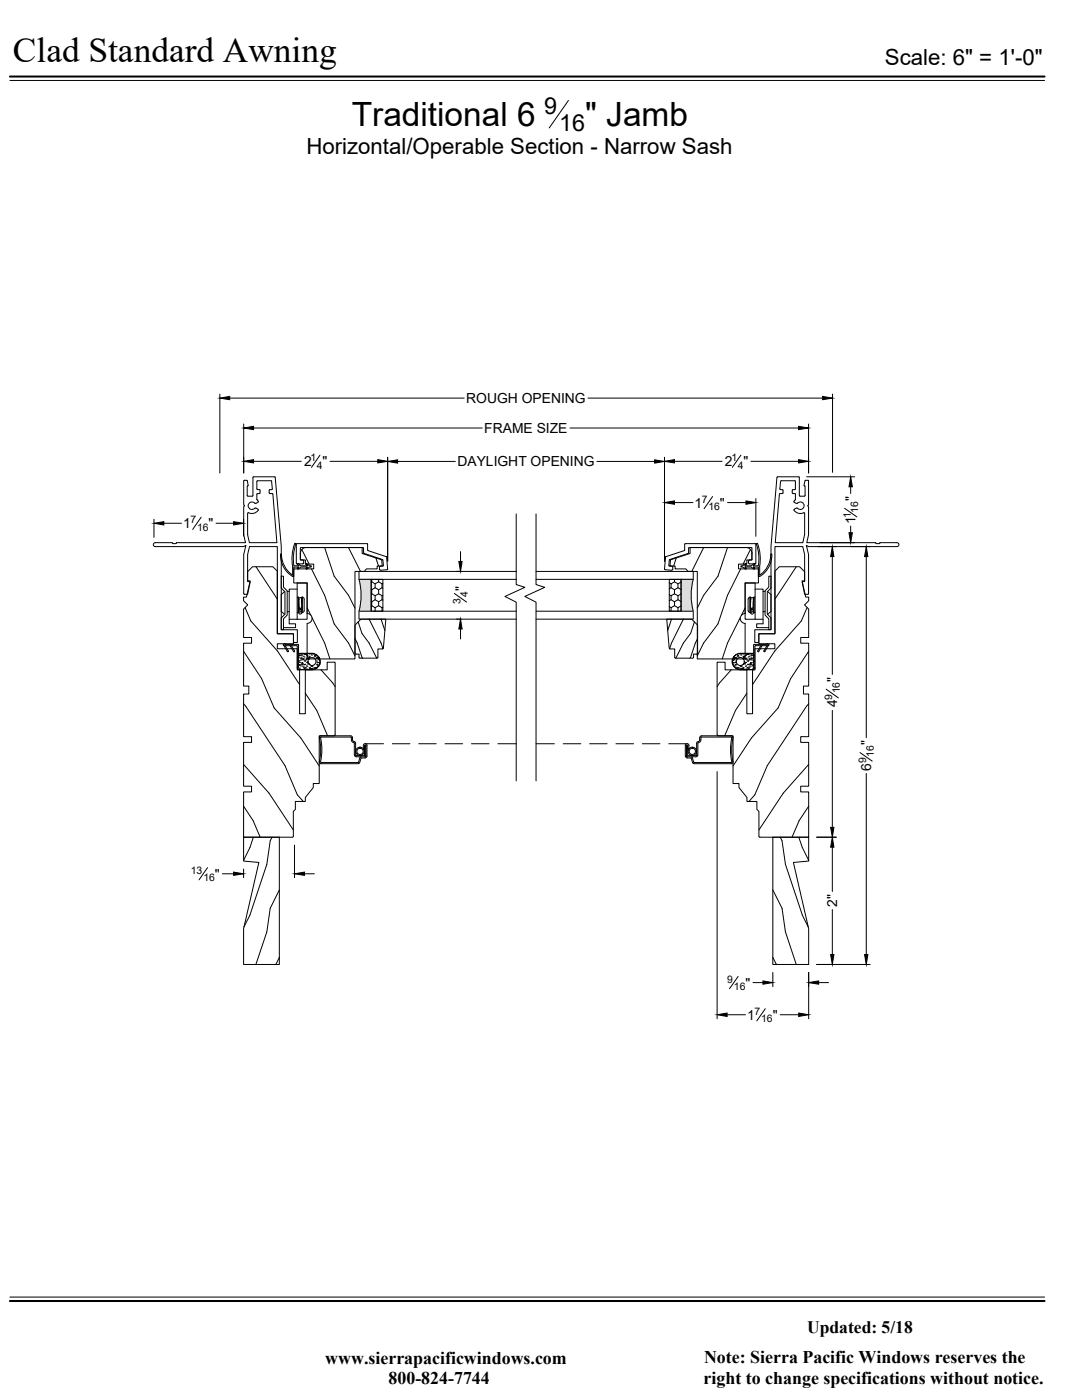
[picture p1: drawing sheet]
<svg xmlns="http://www.w3.org/2000/svg" width="216mm" height="279mm" viewBox="0 0 216 279" stroke-linecap="round" stroke-linejoin="round" font-family="sans-serif">
<!-- layer: DIM -->
<g fill="none" stroke="#000" stroke-width=".2">
<path d="M2 16.1h206.4M113.4 20.1l-3.8 5.4M43.9 78.6v15.8M45.8 79.5h46.8M117.3 79.5h46.8M166.1 78.6v15.7M48.6 84.6v9.8M50.6 85.4h45.6M50.6 92.1h9.5M63.8 90.8l-1.6 2.5M65.9 92.1h9.5M77.4 91.3v20.7"/>
<path d="M79.3 92.1h11.6M113.7 85.4h45.6M119.1 92.1h11.5M132.6 91.3v20.7M134.6 92.1h9.5M142.2 99.1l-1.7 2.4M147.8 90.8l-1.7 2.5M149.8 92.1h9.5M150.8 99.5v7.5M161 95.2h9.5M161.3 84.6v9.8M169.7 97.1v1.4"/>
<path d="M30.7 103.6v3.6M32.7 104.4h3.5M40.1 103.2l-1.7 2.5M43.1 104.4h3.5M48.6 103.6v3.4M90.7 118.4l2.4 1.8M91.1 114h.9M91.9 110.1v1.9M134.6 100.3h3.7M145.2 100.3h3.7M163.1 109.1h3.8M163.6 108.3h6.9"/>
<path d="M166.1 111.1v23.5M168.5 101.4l2.5 1.8M169.7 109.1h3.9M169.7 105v1.3M172.9 111.1v36.1M91.1 123.6h.9M91.9 125.5v2M164.9 137.6l2.4 1.7M143.1 154v49.3M166.1 141.8v23.3M171.6 150.2l2.4 1.7M172.9 154.3v36.2"/>
<path d="M41.4 173.2l-1.7 2.4M44.4 174.4h2.2M48.6 173.4v1.8M58.8 168.7v6.5M60.8 174.4h1.9M162.9 167.1h4M166.1 169.1v8.8M147.3 194.9l-1.7 2.4M150.2 196.1h2M154.2 194.1v2.8M161.4 194.1v9.2M162.9 192.5h10.7"/>
<path d="M163.4 196.1h1.9M166.1 181.5v9M145.1 202.5h3.7M152.7 201.3l-1.7 2.4M155.7 202.5h3.7M2 258.9h206.4"/>
</g>
<g fill="#000" stroke="#000" stroke-width=".2">
<path d="M43.9 79.5l1.9-.4v.7zM164.1 79.1l2 .4-2 .3zM48.6 85.4l2-.3v.6zM48.6 92.1l2-.4v.7zM75.4 91.7l2 .4-2 .3zM77.4 92.1l1.9-.3v.6zM130.6 91.8l2 .3-2 .3zM132.6 92.1l2-.4v.7zM132.6 100.3l2-.3v.6zM148.9 100l1.9 .3-1.9 .3zM159.3 85.1l2 .3-2 .3zM159.3 91.7l2 .4-2 .3z"/>
<path d="M169.7 95.2l.4 1.9h-.7zM30.7 104.4l2-.3v.7zM46.6 104.1l2 .3-2 .4zM91.6 112h.6l-.3 2zM166.1 109.1l.3 2h-.7zM169.4 106.3h.7l-.4 2zM172.9 109.1l.3 2h-.7zM91.9 123.6l.3 1.9h-.6zM46.6 174l2 .4-2 .3zM58.8 174.4l2-.4v.7zM165.7 165.1h.7l-.3 2zM166.1 167.1l.3 2h-.7z"/>
<path d="M152.2 195.8l2 .3-2 .3zM161.4 196.1l2-.3v.6zM165.7 190.5h.7l-.3 2zM172.5 190.5h.7l-.3 2zM143.1 202.5l2-.3v.7zM159.4 202.2l2 .3-2 .4z"/>
</g>
<!-- layer: PRODUCTS -->
<g fill="none" stroke="#000" stroke-width=".2">
<path d="M48.8 95.9l.5 .1M48.8 95.9l-.2 .1v4.7l.2 .2-.2 .2v5.6M49.3 98.9l.2 .1M49.3 96l.2 .9M49.5 96.8l-.2 .2v1.9M50.5 98.9l-1 .1M50.5 98.9v-3.7h4.4l1.2 13.8v16.7h3.2v2.5h-.7v-1.7h-3.3v-17.4h-5.5l-.4 1.6v5.4h.4l.1 .1-.5 2.3M51.3 96.1v1.5M51.3 98.6v1.1M51.3 97.6l.1 .1M51.3 99.7v.1M51.3 99.8l.2 .3-.4 .4a.86 .86 0 0 0-1.1-.2 .86 .86 0 0 0-.4 .9 .75 .75 0 0 0 1.2 .2"/>
<path d="M51.4 97.7l.5 .1v.6l-.1 .1M51.8 98.5l-.5 .1M53.8 98.5h.5l.1 .1 .9 9.7h-5.5l-.4-1.6M54.2 96.1l.1 1.5-.1 .1M54.2 96l-.1-.1h-2.7l-.1 .2M54.2 97.7l-.5 .1 .1 .7M155.2 95.2h4.3v3.7M155.2 95.2l-.2 .1-1.2 13.7v16.7h-3.2v2.5h.8v-1.7h3.2v-17.4h5.6l.4 1.6v5.4h-.4M155.6 97.6l.1 .1M155.7 97.7h.4M155.8 96.1l-.2 1.5M155.8 96l.1-.1 2.8 .1v1.6l-.1 .1"/>
<path d="M156.1 98.5l-.6 .1-.8 9.7h5.5l.3-1.6M156.1 97.7l.1 .1-.1 .7M158.2 98.5l.5 .1v1.1l-.3 .4 .5 .4M158.2 97.7h.4M158.2 97.7l-.1 .7 .1 .1M159.5 98.9l1 .1 .1-.1M160.5 96.8l.1 .2v1.9M160.6 96l-.2 .9M160.7 95.9l.6 .1v4.7l-.2 .2 .2 .2v5.6M160.8 95.9l-.2 .1M34.5 108.5h.6M34.5 108.5l-.1-.2h-3.4a.39 .39 0 0 0-.4 .4 .39 .39 0 0 0 .4 .4h17.6l.5-.3-.5 1.9v7.8l.2 .1"/>
<path d="M48.6 106.7l.4 1.6h-13.8l-.1 .2M48.6 106.7h.1M48.8 118.6h.5M49.4 102.4v4.3M49.4 118.5l-.1 .1M49.4 106.7h.1M50.9 101.4h.2l.4 .2M51.1 113.1l4.2 6.5M51.5 101.7a1.46 1.46 0 0 1-2 .6l-.1 .1M56.1 115h.5v2.2l.7 .7v4.9l-.7 .7v2.2h-.5v-2.4l.8-.7v-4.5l-.8-.7zM56.8 118l-.7 .7v3.3l.7 .6M57.3 118h.4"/>
<path d="M58.4 114.8a5.4 5.4 0 0 1-2.3-4.2h-.1a4.8 4.8 0 0 0 2.4 4.5M58.6 112.9h1.1l-.4-.3 .2-.2 .5 .5h1.3l-.3-.3 .2-.2 .5 .5h.4v.3h-.4l-.5 .4-.2-.2 .3-.2h-1.3l-.5 .4-.2-.2 .4-.2h-1.1v1.9h-.2M58.6 112.9a10.1 10.1 0 0 1 .4-4.4l-.1-.1a8.2 8.2 0 0 0-.5 4.6v1.8M59.1 108.6v3.8M59.1 108.6l.2-.1h13.9l.1 .1v1.2M59.3 117.6h-1.6v6.9h1.3v.8h-2.4M59.3 119.2h.2v3.1h-.2M59.3 116.3h2v7.3h-2zM59.5 119.2l.1 .1M59.6 119.5l.1 .2M59.6 119.3v2.9M59.6 119.5v.2"/>
<path d="M59.7 119.3a.37 .37 0 0 1 .5 .1 .37 .37 0 0 1 0 .5v1.4l-.4 .1zM59.9 109.4v2.2M60 109.4l.1-.1h12.3l.1 .1v.9M60 111.6l.5 .2v.7h-1.2l-.2-.1M60.2 109.7l1.5 2.9M60.2 119.5v.2M60.3 119.2v3.1M60.3 119.2h.1M60.3 119.2l-.1 1.1M60.3 119.2l.4 .4v2.3l-.4 .4M61.1 109.3a1.2 1.2 0 0 0-1.2 1.2v1.3h1v.8h1.7v.9h-4v2.8h2.7v6.1a.99 .99 0 0 1 1 1 .99 .99 0 0 1-1 1v6.7l.2 .3 9.3 .1v-17.5h2v-.2l.3-.3h2.2v-.5h1l-.1-1.3-3.9-1.2v-1.2h-11.2M62.2 113.5l2.6 5.3 1.9 5.7 2.8 3.8 1.3 2.6"/>
<path d="M64.8 109.3l1.9 5.7 2.8 3.8 1.3 2.6M69.5 109.3l2.4 4.7M71.6 115.6h2.5v6.4h-2.5a12.1 12.1 0 0 0 0-6.4zM72.6 110.3l3.7 1.4 .2 1.1-.1 .2M73.4 109.8l.1 .1M73.4 109.9l3.7 1.2 .3 2.5M74.1 115.6h2.3v6.4h-2.3zM74.1 117.6l.1 .1M74.2 115.6v.5M74.2 117.7v.8M74.2 116.1l-.1 .1M74.2 118.5h-.1"/>
<path d="M74.2 116.1l.7 .4M74.2 118.5l.7 .4M74.9 116.5v.8M74.9 118.9v.8M74.9 117.3l-.7 .4M74.9 119.7l-.7 .4M74.9 117.3l.7 .4M74.9 119.7l.7 .4M75 111.4l.5 1.6M75.6 115.6v.5M75.6 117.7v.8M75.6 116.1l-.7 .4"/>
<path d="M75.6 118.5l-.7 .4M75.6 116.1l.6 .4M75.6 118.5l.6 .4M75.7 113.2v.5l.2 .1 1.3-.1 .1-.1M75.9 113l-.2 .2M76.2 116.5v.8M76.2 118.9v.8M76.2 117.3l-.6 .4M76.2 119.7l-.6 .4M76.2 117.3l.2 .1M76.2 119.7l.2 .1M76.4 113h-.5"/>
<path d="M76.4 116.4l-.2 .1M76.4 118.8l-.2 .1M103 114h-31.4v1.6h31.4M103 102.6v14.1l1.7 .5-3.9 1.8 2.2 1.2v35.6M107 114h31.3v1.6h-31.3M107 102.6v14.1l1.7 .5-4 1.8 2.3 1.2v35.6M133.5 115.6h2.4v6.4h-2.4zM133.5 111.8v1l.1 .2M133.5 116.3l.4 .2M133.5 118.7l.4 .2M133.6 113h.5l.1 .2M133.9 116.5v.8"/>
<path d="M133.9 118.9v.8M133.9 117.3l-.4 .2M133.9 119.7l-.4 .2M133.9 117.3l.7 .4M133.9 119.7l.7 .4M134.2 113.2v.5l-.2 .1-1.3-.1-.1-.1M134.6 115.6v.5M134.6 117.7v.8M134.6 116.1l-.7 .4M134.6 118.5l-.7 .4M134.6 116.1l.7 .4M134.6 118.5l.7 .4"/>
<path d="M134.9 111.4l-.5 1.6M135.3 116.5v.8M135.3 118.9v.8M135.3 117.3l-.7 .4M135.3 119.7l-.7 .4M135.3 117.3l.6 .4M135.3 119.7l.6 .3M135.9 115.6h2.4a12.1 12.1 0 0 0 0 6.4h-2.4zM135.9 116.2l-.6 .3M135.9 118.5l-.6 .4M136.5 109.9l-3.7 1.2-.2 2.5M136.5 109.9l.2-1.4h14l.1 .1v3.8l-.1 .1h-1.1"/>
<path d="M137.4 109.4l-.1 1-3.7 1.4M137.4 109.4l.1-.1h12.4l.1 .1v2.2M140.4 109.3l-2.4 4.7M145.2 109.3l-1.9 5.7-2.9 3.8-1.3 2.6M147.8 113.5l-2.6 5.3-1.9 5.7-2.9 3.8-1.3 2.6M148.7 116.3h2v7.3h-2zM148.9 109.3h-11.2v1.2l-3.9 1.2-.1 1.3h1v.5h2.1l.3 .3v.2h2v17.5h9.2M148.9 109.3a1.2 1.2 0 0 1 1.2 1.2l-.1 1.3h-1v.8h-1.6v.9h3.9v2.8h-2.6v6.1a.98 .98 0 0 0-1 1 .98 .98 0 0 0 1 1v6.7l-.1 .2-.3 .2M149.3 119.6v2.3M149.4 112v.3M149.4 112.3l.2 .2M149.6 111.8l-.2 .2"/>
<path d="M149.7 119.2v3.1M149.7 119.2h.1M149.7 119.2l-.4 .4M149.7 119.2l.1 .1M149.7 109.7l-1.4 2.9M149.8 119.3v1M149.8 119.5v.2M149.9 119.3a.35 .35 0 0 1 .4 .1 .35 .35 0 0 1 0 .5l-.1 1.4-.4 .1zM150 111.6l-.4 .2M150.3 119.5v.2M150.4 119.5l-.1 .2M150.5 119.2v3.1"/>
<path d="M150.5 119.2h.2M150.7 117.6h1.6v6.9h-1.3v.8h2.4M151.3 112.9a10.1 10.1 0 0 0-.3-4.4l.1-.1a8.3 8.3 0 0 1 .5 4.6v1.8a5.4 5.4 0 0 0 2.3-4.2 4.7 4.7 0 0 1-2.3 4.5h-.3v-1.9h-1l.3 .2-.1 .2-.6-.4h-1.3l.3 .2-.1 .2-.6-.4h-.4v-.3h.4l.6-.5 .1 .2-.3 .3h1.3l.6-.5 .1 .2-.3 .3h1M152.3 118h.4M153.1 118l.7 .7v3.3l-.7 .6M153.4 115h.4v2.4l-.7 .7v4.5l.7 .7v2.4h-.4v-2.2l-.7-.7v-4.9l.7-.7zM158.5 101.7h-.1a1.47 1.47 0 0 0 2.1 .6l.1 .1M158.9 113.1l-4.3 6.5M158.9 101.4l-.4 .2M158.9 100.4l.1 .1a.76 .76 0 0 1 1.1-.2 .76 .76 0 0 1 .1 1.1 .76 .76 0 0 1-1.1 0M158.9 101.4h.2M160.2 116.1l-.1 .1 .4 2.3"/>
<path d="M160.5 118.5l.2 .1M160.6 106.7h.1M160.6 102.4v4.3M160.6 118.6h.6M161.3 106.7h.1M161.3 106.7l-.3 1.6h13.7l.2 .2M174.9 108.5h.5M175.4 108.5l.2-.2h3.4a.39 .39 0 0 1 .4 .4 .39 .39 0 0 1-.4 .4h-17.7l-.4-.3 .4 1.9v7.8l-.1 .1M48.6 130l3.6 5.4 2.5 5.9 5.3 6 3.7 5.6M48.9 121.3l1.1 2.6 5.4 6 4.4 6.7M56.5 128.7l.2 .1M56.6 128.9h2.6l.1 .1"/>
<path d="M56.6 128.9l.7 1.1M56.9 128.9l.6 1M57.3 122.1h.4M57.3 130h.2M57.5 130.1h.1M57.5 129.9v.1M57.7 123.6h1.6M57.9 128.9l.8 1.2M58.2 128.9l.6 1-.1 .1M58.7 130.1h.1M59.3 129v4.3l.4 .4M59.6 130.4h2.6a1.64 1.64 0 0 1 1.7 1.6 1.64 1.64 0 0 1-1.7 1.7l-2.2-.1"/>
<path d="M59.6 130.4h2.6a1.58 1.58 0 0 1 1.6 1.6 1.58 1.58 0 0 1-1.6 1.6M59.6 128.7v4.5l.4 .4M59.6 128.7l-.2-.1h-2.5v-.2l-.4 .3M59.6 122.2l-.1 .1M59.6 132.8h.1M59.6 131.9h.1M59.6 130.8h.1M59.6 121.8v.5M59.7 131.1h.1M59.7 130.8h.1M59.7 131.9h.1M59.7 133.7h2.5"/>
<path d="M59.7 132.6h.1M59.7 130.5h.1M59.7 133.3h.1M59.8 132.2h.1M59.8 121.4v.3h.2M59.8 121.7l-.2 .2M59.8 132.7h.1M59.9 131.4h.1M59.9 132.9h.1M59.9 130.7h.1M60 131.7h.1M60 121.4v.3"/>
<path d="M60 121.7l.2 .2M60 131.5h.1M60.1 132.5h.1M60.1 131.2h.1M60.1 130.7h.1M60.1 121.8v.5M60.2 132.6h.1M60.2 130.7h.1M60.2 132.3h.1M60.2 131.5h.1M60.2 121.4l.1 .9M60.2 132.2h.1"/>
<path d="M60.2 132.9h.1M60.3 131.7h.1M60.3 122.3h.1M60.3 132.6h.1M60.3 132.4h.1M60.5 131.5h.1M60.5 131.6h.1M60.5 133.3h.1M60.5 131h.1M60.5 132.9h.1M60.6 132.6h.1M60.6 130.6h.1"/>
<path d="M60.6 133.4h.1M60.7 131.1h.1M60.7 131.9h.1M60.7 133.6h.1M60.7 132.6h.1M60.7 133.3h.1M60.8 131.9h.1M60.8 132.6h.1M60.9 133.2h.1M60.9 130.5h.1M60.9 131.9h.1M60.9 138.4l2.3 3.4 2.2 5"/>
<path d="M60.9 133.3h.1M61 130.6h.1M61 133.6h.1M61 131.6h.1M61.1 131.4h.1M61.1 132.9h.1M61.2 130.8h.1M61.2 130.6h.1M61.2 131.5h.1M61.2 132.2h.1M61.2 133.5h.1M61.2 133h.1"/>
<path d="M61.3 130.8h.1M61.3 121.3l.7 1.5M61.3 130.8l.3 .7M61.3 131.5h.1M61.3 132.2h.1M61.3 132.5h.1M61.4 132.3h.1M61.5 131.5h.1M61.5 132.4h.1M61.6 131.1h.1M61.7 133.3h.1M61.7 131h.1"/>
<path d="M61.7 131.2h.1M61.7 131.1h.1M61.7 130.5h.1M61.7 132.6h.1M61.7 133.4h.1M61.8 133.3h.1M61.8 133.4h.1M62 130.5h.1M62 133.4h.1M62 132.9h.1M62.1 130.5h.1M62.1 133h.1"/>
<path d="M62.2 130.7h.1M62.2 132.9h.1M62.2 133.4h.1M62.3 123.3l2.5 5 1 3.2M62.3 132.9h.1M62.4 130.5h.1M62.5 133.3h.1M62.7 131.1h.1M62.7 133.3h.1M62.7 130.8h.1M62.8 130.9h.1M62.9 131h.1"/>
<path d="M62.9 133.3h.1M63 133.4h.1M63 133.3h.1M63.1 131.3h.1M63.2 131.9h.1M63.2 132.6h.1M63.2 131.2h.1M63.2 131.4h.1M63.2 132.2h.1M63.3 132.9h.1M63.4 131.3h.1M63.4 132.2h.1"/>
<path d="M63.4 131.4h.1M63.5 132.9h.1M63.5 131.5h.1M63.6 131.2h.1M63.6 131.5h.1M63.6 131.6h.1M63.7 131.8h.1M63.7 132.6h.1M63.7 132.2h.1M63.7 132.3h.1M64.1 133.7l2.3 2.6 .5 .7M70.8 127.4l1.6 4"/>
<path d="M71.5 124.1l.7 2.3 1.4 1.9 1.6 3.1h-3.4l-.2-.2v-.7h-.7l-.1-5.8 1.2-1.1h5l-.5 5.7M73.6 123.6l2.4 4.7 .4 1.2M74.1 120l.1 .1M74.2 120.1v.8M74.2 120.9h-.1M74.2 120.9l.7 .4M74.9 121.3v.7M75.6 120.1v.8M75.6 120.9l-.7 .4M75.6 120.9l.6 .4M76 123.6l.8 2.2M76.2 121.3v.7"/>
<path d="M76.3 129.5h-.9v1.7l-.2 .2M76.4 121.2l-.2 .1M76.5 129.3l-.2 .2M103 122h-31.4v1.6h31.4M107 122h31.3v1.6h-31.3M133.5 129.3l-.5-5.7h5l1.2 1.1v5.6l-.2 .2h-.6v.7l-.2 .2h-3.4M133.5 121.1l.4 .2M133.5 129.3l.2 .2h.9v1.7l.2 .2M133.9 121.3v.7M134 123.6l-.8 2.2M134.6 120.1v.8M134.6 120.9l-.7 .4"/>
<path d="M134.6 120.9l.7 .4M135.3 121.3v.7M135.9 120.9l-.6 .4M136.4 123.6l-2.4 4.7-.4 1.2M138.6 124.1l-.8 2.3-1.4 1.9-1.5 3.1M139.2 127.4l-1.5 4M145.9 133.7l-2.3 2.6-.5 .7M146.2 132.3h.1M146.2 132.6h.1M146.2 132.2h.1M146.3 131.8h.1M146.4 131.5h.1"/>
<path d="M146.4 131.6h.1M146.4 131.2h.1M146.5 132.9h.1M146.5 131.4h.1M146.5 132.2h.1M146.6 131.3h.1M146.7 132.9h.1M146.7 132.6h.1M146.7 132.2h.1M146.8 131.4h.1M146.8 131.2h.1M146.8 131.9h.1"/>
<path d="M146.8 132.6h.1M146.9 133.3h.1M146.9 131.3h.1M146.9 133.4h.1M147.1 133.3h.1M147.1 131h.1M147.1 130.9h.1M147.2 130.8h.1M147.2 133.3h.1M147.3 131.1h.1M147.5 133.3h.1M147.5 130.5h.1"/>
<path d="M147.7 132.9h.1M147.7 133.7h2.5M147.7 123.3l-2.5 5-1.1 3.2M147.8 133.4h.1M147.8 130.7h.1M147.9 130.5h.1M147.9 133h.1M147.9 133.4h.1M147.9 132.9h.1M148 130.5h.1M148.1 133.4h.1M148.2 133.3h.1"/>
<path d="M148.3 131.1h.1M148.3 133.4h.1M148.3 132.6h.1M148.3 130.5h.1M148.3 133.3h.1M148.3 131h.1M148.3 131.2h.1M148.4 132.4h.1M148.4 131.5h.1M148.6 132.5h.1M148.6 132.3h.1M148.6 131.5h.1"/>
<path d="M148.6 132.2h.1M148.7 130.8h.1M148.7 121.3l-.7 1.5M148.7 130.8l-.4 .7M148.7 133h.1M148.7 132.2h.1M148.7 131.5h.1M148.8 133.5h.1M148.8 131.5h.1M148.8 130.6h.1M148.8 130.8h.1M148.9 132.9h.1"/>
<path d="M148.9 131.4h.1M149 133.6h.1M149 131.6h.1M149 130.6h.1M149 133.3h.1M149 138.4l-2.2 3.4-2.2 5M149 130.5h.1M149 131.9h.1M149.1 133.2h.1M149.1 132.6h.1M149.2 131.9h.1M149.2 133.3h.1"/>
<path d="M149.3 132.6h.1M149.3 131.9h.1M149.3 133.6h.1M149.3 131.1h.1M149.3 130.6h.1M149.3 121.9l.4 .4M149.3 133.4h.1M149.4 132.9h.1M149.4 131.5h.1M149.5 131.6h.1M149.5 133.3h.1M149.5 131h.1"/>
<path d="M149.5 131.5h.1M149.6 132.4h.1M149.6 132.6h.1M149.7 122.3h.1M149.7 131.7h.1M149.7 132.9h.1M149.7 132.2h.1M149.8 131.5h.1M149.8 121.4v.8M149.8 130.7h.1M149.8 132.3h.1M149.8 132.6h.1"/>
<path d="M149.8 122.2l-.1 .1M149.8 131.2h.1M149.8 121.8v.5M149.9 132.5h.1M149.9 131.5h.1M150 131.7h.1M150 121.4v.3h.2M150 121.7l-.2 .2M150 130.7h.1M150 132.9h.1M150.1 131.4h.1M150.1 132.7h.1"/>
<path d="M150.2 132.2h.1M150.2 121.4v.3M150.2 121.7l.2 .2M150.2 130.8h.1M150.2 133.3h.1M150.2 130.5h.1M150.2 132.6h.1M150.3 131.9h.1M150.3 130.8h.1M150.3 131.1h.1M150.3 132.8h.1M150.3 121.8v.5"/>
<path d="M150.4 131.9h.1M150.4 130.4h-2.7a1.64 1.64 0 0 0-1.6 1.6 1.64 1.64 0 0 0 1.6 1.7l2.3-.1M150.4 130.4h-2.7a1.58 1.58 0 0 0-1.6 1.6 1.58 1.58 0 0 0 1.6 1.6M150.4 128.7v4.5M150.4 133.2l-.4 .4M150.4 128.7l.1-.1h2.6v-.2l.3 .3M150.5 122.3h.2M150.6 129l.1 4.3-.4 .4M150.7 123.6h1.6M151.2 130.1h.1M151.8 128.9l-.6 1 .1 .1M152.1 128.9l-.8 1.2"/>
<path d="M152.3 122.1h.4M152.5 130.1h.1M152.6 130h-.1M153 128.9l-.6 1 .1 .1M153.3 128.9h-2.5l-.1 .1M153.3 128.9l-.7 1.1M153.4 128.7l-.1 .1M161 121.3l-1.1 2.6-5.3 6-4.4 6.7M161.4 130l-3.6 5.4-2.5 5.9-5.4 6-3.6 5.6M48.6 140.5l8.3 12.3 2.4 5.8 1.2 1.3M48.6 152.6l5.1 5.7 4.8 7.3M63.7 147.2a13.7 13.7 0 0 1 .1 5.1l.2 .1h7.5"/>
<path d="M64.1 147.1h5.9M64.1 147.1h-.1a13.9 13.9 0 0 1 0 5l7.4 .1M66.7 146.8h-3v9.6h-1.2v.8l-1.6 1.9v.8h-2v1.6l-.4 .4v5M66.7 146.8l.2-.1v-14.5h-1.6v1.5h-4.4v8.7h-1.1v-8.7h-.5v-4.2h-4v-1h3.3v-2h-3.3v-12.5l-.9-.9h-4l-1 1v1.8h.5l-.7 3.3h-.6v.7l.8 .8-.8 .9v5.6h1.6v1.2h-1.6v8.5h1v1.6h-1v8.5h1.6v1.2h-1.6v8.7h1.6v1.1h-1.6v9.1h9.7l.2-.2M70 146.8h-5.9l-.3 .2-.1 .2M70 146.8l.3 .2 .1 .8 .5 .4 .1 2.6h1.7v-1.9h.3v2M70 147.1l.1 .1M70.1 147.2a.79 .79 0 0 0 .6 1.1M70.7 148.3v2.4M70.7 150.7l.1 .2 .3 .1M71.1 151h1.8M71.8 152.2l-.3 .2"/>
<path d="M71.8 151.2l-.4 1M72 151.4l-.2 .8M72.1 151l-.3 .2M72.7 148.8v.7h-.2v-.7a.36 .36 0 0 1 .4-.4 .36 .36 0 0 1 .3 .4v2.3l-.4 .2-.8 .1M72.8 148.8l.1-.1 .1 .1v2.1M72.9 148.4h3.6M73 150.9l-.1 .1M73 150.9l-.2 .1M78.3 148.4h3.5M83.6 148.4h3.4M88.8 148.4h3.5M94.1 148.4h3.5"/>
<path d="M99.3 148.4h3.7M107 148.4h3.6M112.4 148.4h3.5M117.7 148.4h3.4M122.9 148.4h3.5M128.2 148.4h3.5M133.4 148.4h3.7M136.7 150.9v-2.1a.37 .37 0 0 1 .4-.4 .37 .37 0 0 1 .4 .4v.7h-.3v-.8h-.2v2.2M136.8 150.9l.3 .4 .8 .1M137 150.9l.1 .1M137.1 151h1.8M137.9 151l.3 .2"/>
<path d="M138 151.4l.2 .8M138.1 151.2l.4 1M139.2 150.7l-.1 .2-.2 .1M139.2 148.3v2.4M139.6 147.2v.5M139.6 147.7l-.6 .5v2.6h-1.8v-1.9h-.2v2M139.6 147.2l.4-.4h5.9l.4 .3a12.3 12.3 0 0 0 0 5.1l-.4 .2h-7.4l-.3-.2M140 147.1h5.9M140 147.1h-.1a.88 .88 0 0 1-.6 1.2M145.9 147.1h.1a13.9 13.9 0 0 0 0 5l-7.5 .1M161.4 140.5l-8.3 12.3-2.5 5.8-1.2 1.3M161.4 152.6l-5.1 5.7-4.9 7.3"/>
<path d="M48.6 167.1h7.1v25.4h-7.1v-7.2l3.1-13.2-3.1-.3zM48.6 160.9l1.9 2.9 1.4 3.3M50.6 167.1l-.7 2-1.3 2.6M54.3 167.1l-.4 .7-.7 4.7-3.3 10.1M55.7 177.6l-1.8 3.7-.7 4.7-2.1 6.5M151.4 166.9l.2 .2h9.8v-9.1h-1.6v-1.1h1.6v-8.7h-1.6v-1.2h1.6v-8.5h-1.1v-1.6h1.1v-8.5h-1.6v-1.2h1.6v-5.6l-.9-.9 .9-.8v-.7h-.6l-.8-3.3h.6v-1.8l-1-1h-4.1l-.9 .9v12.5h-3.2v2h3.2v1h-4v4.2h-.4v8.7h-1.2v-8.7h-4.3v-1.5h-1.6v14.5l.2 .1h3v9.6h1.2v.8l1.5 1.9v.8h2v1.6l.4 .4v5M154.2 167.1h7.2v4.7l-3.1 .3 3.1 13.2v7.2h-7.2zM154.2 177.6l1.8 3.7 .7 4.7 2.2 6.5M155.7 167.1l.3 .7 .7 4.7 3.4 10.1M159.4 167.1l.7 2 1.3 2.6M161.4 160.9l-1.9 2.9-1.5 3.3M49.9 182.6l-1.2 2.4"/>
<path d="M55.7 191.1l-.7 1.4M154.2 191.1l.7 1.4M160.1 182.6l1.2 2.4"/>
<circle cx="59.9" cy="122.3" r=".25"/>
<circle cx="62.2" cy="132" r=".79"/>
<circle cx="147.7" cy="132" r=".79"/>
<circle cx="150.1" cy="122.3" r=".25"/>
<circle cx="71.8" cy="149.9" r=".84"/>
<circle cx="71.8" cy="149.9" r=".62"/>
<circle cx="138.2" cy="149.9" r=".84"/>
<circle cx="138.2" cy="149.9" r=".62"/>
</g>
<g fill="#dbdbdb" stroke="#dbdbdb" stroke-width=".2">
<path d="M71.6 115.6h2.5z"/>
<path d="M71.8 121.1h2.3v.9z"/>
<path d="M135.9 115.6h2.4z"/>
<path d="M135.9 121.1h2.2l.2 .9z"/>
<path d="M71.6 115.6l2.5 .9v-.9zM71.6 115.6l2.5 .9h-2.3z"/>
<path d="M71.8 116.5l2.3 .9v-.9zM71.8 116.5l2.3 .9h-2.1z"/>
<path d="M72 117.4l2.1 .9v-.9zM72 117.4l2.1 .9h-2.1z"/>
<path d="M72 118.3l2.1 .9v-.9zM72 118.3l2.1 .9h-2.1z"/>
<path d="M72 119.2l2.1 1v-1zM72 119.2l2.1 1h-2.1z"/>
<path d="M72 120.2l2.1 .9v-.9zM72 120.2l2.1 .9h-2.3z"/>
<path d="M71.6 122h2.5zM71.8 121.1l2.3 .9h-2.5z"/>
<path d="M135.9 115.6l2.2 .9 .2-.9zM135.9 115.6l2.2 .9h-2.2z"/>
<path d="M135.9 116.5l2.1 .9 .1-.9zM135.9 116.5l2.1 .9h-2.1z"/>
<path d="M135.9 117.4l2 .9 .1-.9zM135.9 117.4l2 .9h-2z"/>
<path d="M135.9 118.3l2 .9v-.9zM135.9 118.3l2 .9h-2z"/>
<path d="M135.9 119.2l2.1 1-.1-1zM135.9 119.2l2.1 1h-2.1z"/>
<path d="M135.9 120.2l2.2 .9-.1-.9zM135.9 120.2l2.2 .9h-2.2z"/>
<path d="M135.9 122h2.4zM135.9 121.1l2.4 .9h-2.4z"/>
</g>
<!-- layer: DIM -->
<path d="M2 15.3h206.4M2 259.6h206.4" fill="none" stroke="#000" stroke-width=".4"/>
<text font-size="7" x="2.6" y="12.5">Clad Standard Awning</text>
<g font-size="6.7">
<text x="70.2" y="25.2">Traditional 6</text>
<text x="116.8" y="25.2">&quot; Jamb</text>
</g>
<g font-size="4.7">
<text x="108.5" y="22.8">9</text>
<text x="111.6" y="26.2">16</text>
</g>
<g font-size="4.4">
<text x="176.6" y="12.9">Scale: 6&quot; = 1'-0&quot;</text>
<text x="61.1" y="30.7">Horizontal/Operable Section - Narrow Sash</text>
</g>
<g font-size="3.6">
<text x="64.9" y="272.2">www.sierrapacificwindows.com</text>
<text x="140.5" y="272.1">Note: Sierra Pacific Windows reserves the</text>
<text x="77.5" y="276.2">800-824-7744</text>
<text x="140.4" y="276.1">right to change specifications without notice.</text>
</g>
<text font-size="3.5" x="161.1" y="266">Updated: 5/18</text>
<g font-size="2.8">
<text x="93" y="80.4">ROUGH OPENING</text>
<text x="96.6" y="86.4">FRAME SIZE</text>
<text x="60.7" y="93">2</text>
<text x="64.4" y="93">&quot;</text>
<text x="91.3" y="93.1">DAYLIGHT OPENING</text>
<text x="144.6" y="93">2</text>
<text x="148.3" y="93">&quot;</text>
<text x="138.6" y="101.3">1</text>
<text x="143.7" y="101.3">&quot;</text>
<text x="170.7" y="100" transform="rotate(-90 170.7 100)">&quot;</text>
<text x="36.5" y="105.4">1</text>
<text x="41.6" y="105.4">&quot;</text>
<text x="170.7" y="104.6" transform="rotate(-90 170.7 104.6)">1</text>
<text x="92.9" y="117.9" transform="rotate(-90 92.9 117.9)">&quot;</text>
<text x="167.1" y="136.1" transform="rotate(-90 167.1 136.1)">&quot;</text>
<text x="167.1" y="141.2" transform="rotate(-90 167.1 141.2)">4</text>
<text x="173.8" y="148.7" transform="rotate(-90 173.8 148.7)">&quot;</text>
<text x="173.8" y="153.8" transform="rotate(-90 173.8 153.8)">6</text>
<text x="42.9" y="175.4">&quot;</text>
<text x="167.1" y="180.9" transform="rotate(-90 167.1 180.9)">2&quot;</text>
<text x="148.8" y="197.1">&quot;</text>
<text x="149.1" y="203.5">1</text>
<text x="154.2" y="203.5">&quot;</text>
</g>
<g font-size="2.1">
<text x="62" y="92.1">1</text>
<text x="63.2" y="93.5">4</text>
<text x="146" y="92.1">1</text>
<text x="147.2" y="93.5">4</text>
<text x="140" y="100.3">7</text>
<text x="141.4" y="101.8">16</text>
<text x="38" y="104.4">7</text>
<text x="39.3" y="106">16</text>
<text x="169.7" y="103.3" transform="rotate(-90 169.7 103.3)">1</text>
<text x="171.3" y="102.3" transform="rotate(-90 171.3 102.3)">16</text>
<text x="93.4" y="119.1" transform="rotate(-90 93.4 119.1)">4</text>
<text x="91.9" y="120.6" transform="rotate(-90 91.9 120.6)">3</text>
<text x="166.1" y="139.7" transform="rotate(-90 166.1 139.7)">9</text>
<text x="167.6" y="138.4" transform="rotate(-90 167.6 138.4)">16</text>
<text x="172.8" y="152.4" transform="rotate(-90 172.8 152.4)">9</text>
<text x="174.4" y="151" transform="rotate(-90 174.4 151)">16</text>
<text x="38.1" y="174.4">13</text>
<text x="40.6" y="175.9">16</text>
<text x="145.1" y="196.1">9</text>
<text x="146.4" y="197.6">16</text>
<text x="150.5" y="202.5">7</text>
<text x="151.9" y="204">16</text>
</g>
</svg>
